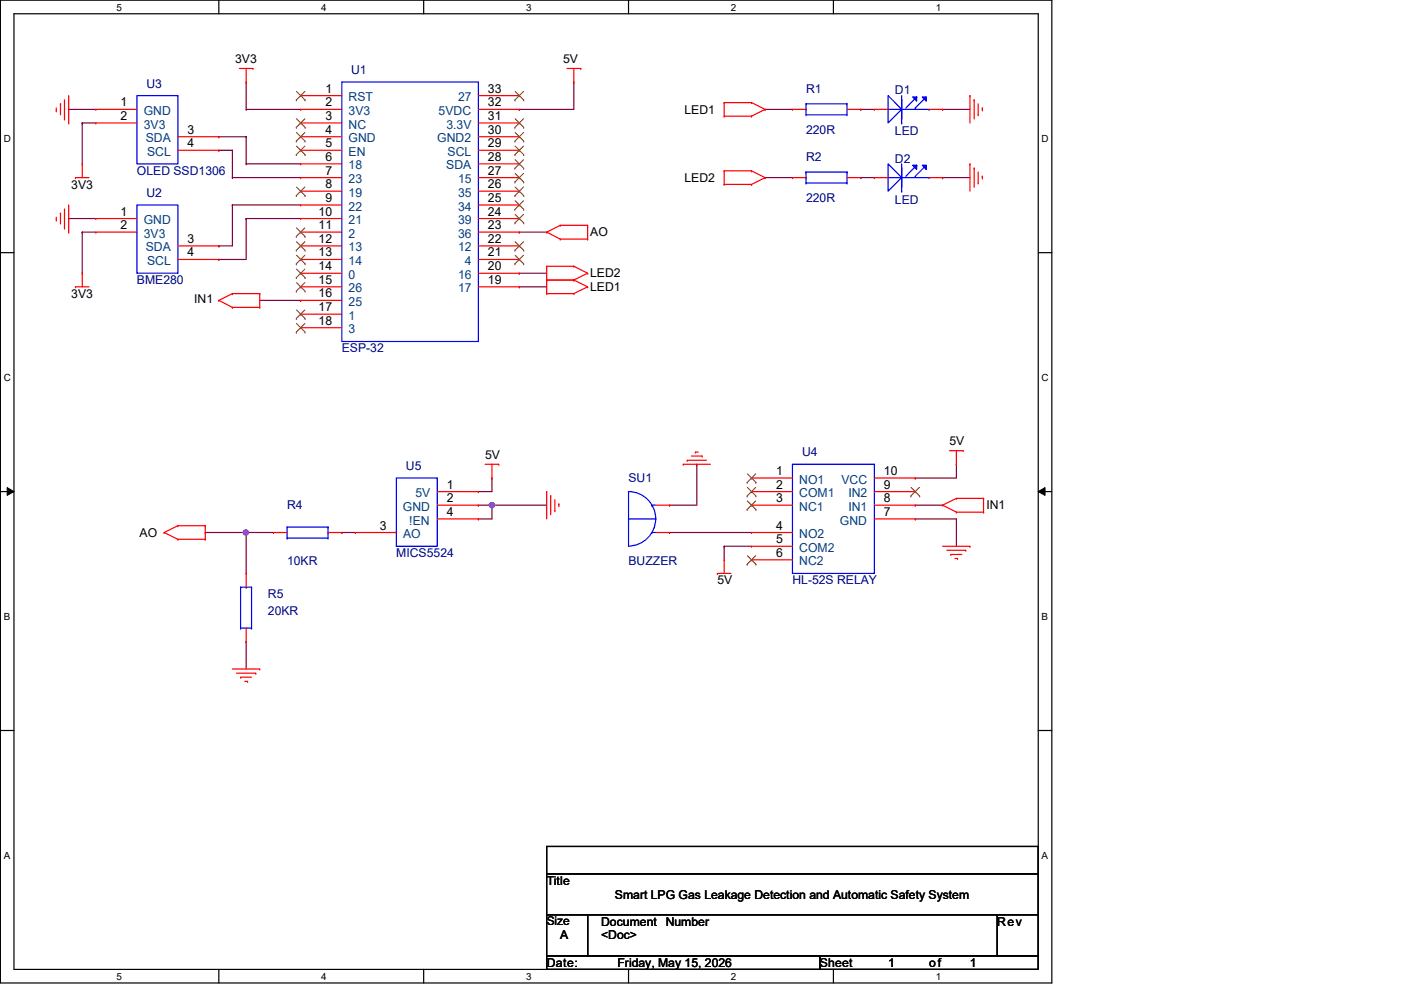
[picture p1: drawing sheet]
<svg xmlns="http://www.w3.org/2000/svg" width="297mm" height="210mm" viewBox="0 0 297 210" stroke-linecap="round" stroke-linejoin="round" font-family="sans-serif">
<path d="M.1 0h222.9v208.5h-222.9zM3 2.9h217.1v202.7h-217.1z" fill="none" stroke="#000" stroke-width=".25"/>
<g fill="#fff">
<path d="M24.7 .3h1.1v2.4h-1.1z"/>
<path d="M24.7 205.9h1.1v2.3h-1.1z"/>
</g>
<path d="M46.4 0v2.9M46.4 205.6v2.9" fill="none" stroke="#000" stroke-width=".25"/>
<g fill="#fff">
<path d="M68.1 .3h1.2v2.4h-1.2z"/>
<path d="M68.1 205.9h1.2v2.3h-1.2z"/>
</g>
<path d="M89.8 0v2.9M89.8 205.6v2.9" fill="none" stroke="#000" stroke-width=".25"/>
<g fill="#fff">
<path d="M111.5 .3h1.2v2.4h-1.2z"/>
<path d="M111.5 205.9h1.2v2.3h-1.2z"/>
</g>
<path d="M133.3 0v2.9M133.3 205.6v2.9" fill="none" stroke="#000" stroke-width=".25"/>
<g fill="#fff">
<path d="M155 .3h1.1v2.4h-1.1z"/>
<path d="M155 205.9h1.1v2.3h-1.1z"/>
</g>
<path d="M176.7 0v2.9M176.7 205.6v2.9" fill="none" stroke="#000" stroke-width=".25"/>
<g fill="#fff">
<path d="M198.4 .3h1.2v2.4h-1.2z"/>
<path d="M198.4 205.9h1.2v2.3h-1.2z"/>
<path d="M.8 28.2h1.5v2.4h-1.5z"/>
<path d="M220.8 28.2h1.5v2.4h-1.5z"/>
<path d="M.8 78.9h1.5v2.3h-1.5z"/>
<path d="M220.8 78.9h1.5v2.3h-1.5z"/>
</g>
<path d="M.1 53.6h2.9M220.1 53.6h2.9" fill="none" stroke="#000" stroke-width=".25"/>
<g fill="#fff">
<path d="M.8 129.6h1.4v2.3h-1.4z"/>
<path d="M220.8 129.6h1.4v2.3h-1.4z"/>
</g>
<path d="M.1 104.3h2.9M220.1 104.3h2.9" fill="none" stroke="#000" stroke-width=".25"/>
<path d="M1.5 103.4l1.5 .9-1.5 .8zM220.1 104.3l1.5-.9v1.7z" fill="#000"/>
<path d="M1.5 103.4l1.5 .9-1.5 .8zM220.1 104.3l1.5-.9v1.7z" fill="none" stroke="#000" stroke-width=".21"/>
<g fill="#fff">
<path d="M.8 180.3h1.4v2.3h-1.4z"/>
<path d="M220.8 180.3h1.4v2.3h-1.4z"/>
</g>
<path d="M.1 154.9h2.9M220.1 154.9h2.9" fill="none" stroke="#000" stroke-width=".25"/>
<g fill="none" stroke="#800040" stroke-width=".25">
<path d="M52.2 17.4h.1M52.2 17.4v5.8M121.7 17.4h.1M121.7 17.4v5.8h-11.6M14.6 23.2h.1M14.6 23.2h5.7M17.4 26.1h.1M17.4 26.1v8.7M17.4 26.1h2.9M46.4 29h.1M46.4 31.9h.1M46.4 29h5.8"/>
<path d="M46.4 31.9h2.9M49.3 31.9h.1M49.3 37.7h.1M49.3 31.9v5.8M49.3 37.7h14.5M52.2 23.2h.1M52.2 29h.1M52.2 34.8h.1M52.2 29v5.8M52.2 23.2h11.6M52.2 34.8h11.6M110.1 23.2h.1"/>
<path d="M14.6 46.4h.1M14.6 46.4h5.7M17.4 49.2h.1M17.4 49.2v8.8M17.4 49.2h2.9M46.4 55h.1M46.4 52.2h.1M49.3 43.5h.1M49.3 43.5v8.7h-2.9M49.3 43.5h14.5M52.2 46.4h.1M52.2 46.4v8.6h-5.8"/>
<path d="M52.2 46.4h11.6M101.4 104.3h.1M101.4 107.1h.1M101.4 110.1h.1M101.4 107.1h14.5M104.3 101.4h.1M104.3 107.1h.1M104.3 101.4v2.9h-2.9M104.3 107.1v3h-2.9"/>
</g>
<circle cx="104.3" cy="107.2" r=".56" fill="#f0f"/>
<circle cx="104.3" cy="107.2" r=".56" fill="none" stroke="#f0f" stroke-width=".25"/>
<g fill="none" stroke="#800040" stroke-width=".25">
<path d="M162.2 23.2h.1M162.2 37.7h.1M162.2 23.2h5.8M162.2 37.7h5.8M182.5 23.2h.1M182.5 37.7h.1M182.5 23.2h2.9M182.5 37.7h2.9M199.9 23.2h.1M199.9 37.7h.1M199.9 23.2h5.8M199.9 37.7h5.8"/>
<path d="M110.1 49.2h.1M110.1 49.2h5.8M43.5 112.9h.1M43.5 112.9h8.7M52.2 112.9h.1M52.2 112.9v8.7M52.2 136.1h.1M52.2 136.1v5.8"/>
</g>
<circle cx="52.1" cy="112.9" r=".56" fill="#f0f"/>
<circle cx="52.1" cy="112.9" r=".56" fill="none" stroke="#f0f" stroke-width=".25"/>
<g fill="none" stroke="#800040" stroke-width=".25">
<path d="M110.1 58h.1M110.1 58h5.8M55.1 63.7h8.7M63.8 63.7h.1M110.1 60.8h.1M110.1 60.8h5.8M147.7 98.5h.1M147.7 98.5v8.6h-5.8M202.8 98.5h.1M202.8 98.5v2.9h-8.7M52.2 112.9h.1M52.2 112.9h5.8"/>
<path d="M72.5 112.9h.1M72.5 112.9h2.8M141.9 112.9h.1M141.9 107.1h.1M141.9 112.9h17.4M153.5 115.9h.1M153.5 115.9h5.8M153.5 115.9v2.8M194.1 110.1h.1M194.1 101.4h.1M194.1 107.1h.1M194.1 107.1h5.8"/>
<path d="M194.1 110.1h8.7M202.8 110.1h.1M202.8 110.1v5.8"/>
</g>
<g fill="none" stroke="#f00" stroke-width=".25">
<path d="M50.8 14.5h2.8M52.2 17.4h.1M52.2 14.5v2.9M53.6 14.5h.1M120.2 14.5h2.9M121.7 17.4h.1M121.7 14.5v2.9M123.1 14.5h.1M11.9 23.5h.1M11.9 22.9v.6M12.8 22h.1M12.8 22v2.3"/>
<path d="M13.7 25.2h.1M13.7 21.2v4M14.6 26.1h.1M14.6 20.3v5.8M16 37.7h.1M16 37.7h2.9M17.4 34.8h.1M17.4 34.8v2.9M63.8 20.3h.1M63.8 23.2h.1M63.8 26.1h.1M63.8 29h.1"/>
<path d="M63.8 31.9h.1M63.8 34.8h.1M63.8 37.7h.1M63.8 37.7h8.7M63.8 20.3h8.7M63.8 23.2h8.7M63.8 26.1h8.7M63.8 29h8.7M63.8 31.9h8.7M63.8 34.8h8.7M101.4 37.7h8.7M101.4 20.3h8.7"/>
<path d="M101.4 23.2h8.7M101.4 26.1h8.7M101.4 29h8.7M101.4 31.9h8.7M101.4 34.8h8.7M110.1 20.3h.1M110.1 23.2h.1M110.1 26.1h.1M110.1 29h.1M110.1 31.9h.1M110.1 34.8h.1M110.1 37.7h.1"/>
<path d="M153.5 24.6h.1M153.5 21.8h.1M153.5 39.1h.1M153.5 36.2h.1M153.5 21.8h5.8M153.5 24.6h5.8M153.5 21.8v2.8M153.5 36.2v2.9M153.5 36.2h5.8M153.5 39.1h5.8M159.3 21.8h.1M159.3 24.6h.1"/>
<path d="M159.3 36.2h.1M159.3 39.1h.1M159.3 21.8l2.9 1.4M159.3 36.2l2.9 1.5M162.2 23.2h.1M162.2 37.7h.1M162.2 23.2l-2.9 1.4M162.2 37.7l-2.9 1.4M205.7 20.3h.1M205.7 34.8h.1M205.7 20.3v5.8M205.7 34.8v5.8"/>
<path d="M206.5 21.2h.1M206.5 35.6h.1M206.5 21.2v4M206.5 35.6v4.1M207.4 24.3h.1M207.4 38.8h.1M207.4 22v2.3M207.4 36.5v2.3M208.3 22.9h.1M208.3 37.4h.1M208.3 22.9v.6M208.3 37.4v.6"/>
<path d="M11.9 46.7h.1M11.9 46.1v.6M12.8 45.2h.1M12.8 45.2v2.3M13.7 48.4h.1M13.7 44.3v4.1M14.6 49.2h.1M14.6 43.5v5.7M17.4 58h.1M17.4 58v2.8M63.8 40.6h.1M63.8 43.5h.1"/>
<path d="M63.8 46.4h.1M63.8 49.2h.1M63.8 52.2h.1M63.8 55h.1M63.8 58h.1M63.8 40.6h8.7M63.8 43.5h8.7M63.8 46.4h8.7M63.8 49.2h8.7M63.8 52.2h8.7M63.8 55h8.7M63.8 58h8.7"/>
<path d="M101.4 40.6h8.7M101.4 43.5h8.7M101.4 46.4h8.7M101.4 49.2h8.7M101.4 52.2h8.7M101.4 55h8.7M101.4 58h8.7M110.1 58h.1M110.1 55h.1M110.1 52.2h.1M110.1 49.2h.1M110.1 46.4h.1"/>
<path d="M110.1 43.5h.1M110.1 40.6h.1M115.9 49.2h.1M115.9 59.4h.1M115.9 56.5h.1M115.9 49.2l2.9 1.5M115.9 59.4h5.8M115.9 56.5v5.8M115.9 56.5h5.8M118.8 47.8h.1M118.8 50.7h.1M118.8 47.8l-2.9 1.4"/>
<path d="M118.8 47.8h5.8M118.8 50.7h5.8M121.7 59.4h.1M121.7 56.5h.1M121.7 59.4l2.9 1.4M121.7 56.5l2.9 1.5M124.6 47.8h.1M124.6 50.7h.1M124.6 58h.1M124.6 47.8v2.9M124.6 58l-2.9 1.4M16 60.8h.1"/>
<path d="M16 60.8h2.9M46.4 63.7h.1M46.4 63.7l2.9 1.5M49.3 65.2h.1M49.3 62.3h.1M49.3 65.2h5.8M49.3 62.3l-2.9 1.4M49.3 62.3h5.8M55.1 62.3h.1M55.1 65.2h.1M55.1 62.3v2.9M63.8 60.8h.1"/>
<path d="M63.8 63.7h.1M63.8 66.6h.1M63.8 69.5h.1M63.8 60.8h8.7M63.8 63.7h8.7M63.8 66.6h8.7M63.8 69.5h8.7M101.4 60.8h8.7M110.1 60.8h.1M115.9 62.3h.1M115.9 62.3h5.8M121.7 62.3h.1"/>
<path d="M124.6 60.8h.1M124.6 60.8l-2.9 1.5M102.9 98.5h2.8M104.3 98.5v2.9M105.7 98.5h.1M144.9 98.5h.1M144.9 98.5h5.7M145.7 97.6h.1M145.7 97.6h4.1M146.6 96.7h2.3M147.4 95.9h.1M147.4 95.9h.6"/>
<path d="M148.9 96.7h.1M201.3 95.6h2.9M202.8 98.5h.1M202.8 95.6v2.9M204.2 95.6h.1M34.8 112.9h.1M34.8 112.9l2.9 1.5M37.7 111.5h.1M37.7 114.4h.1M37.7 111.5l-2.9 1.4M37.7 111.5h5.8M37.7 114.4h5.8"/>
<path d="M43.5 111.5h.1M43.5 114.4h.1M43.5 111.5v2.9M104.3 101.4h.1M115.9 104.3h.1M115.9 104.3v5.8M116.8 105.2h.1M116.8 105.2v4M117.6 108.3h.1M117.6 106v2.3M118.5 106.9h.1M118.5 106.9v.5"/>
<path d="M153.5 118.7h.1M153.5 118.7v2.9M199.9 107.1h.1M199.9 107.1l2.9 1.5M199.9 115.9h5.8M200.7 116.7h4.1M201.6 117.6h.1M201.6 117.6h2.3M202.5 118.4h.5M202.8 105.7h.1M202.8 108.6h.1M202.8 105.7l-2.9 1.4"/>
<path d="M202.8 105.7h5.7M202.8 108.6h5.7M203 118.4h.1M204.8 116.7h.1M205.7 115.9h.1M208.5 105.7h.1M208.5 108.6h.1M208.5 105.7v2.9M52.2 121.6h.1M52.2 136.1h.1M52.2 121.6v2.9M52.2 133.2v2.9"/>
<path d="M152.1 121.6h.1M152.1 121.6h2.9M49.3 141.9h5.8M50.2 142.8h4M51 143.6h.1M51 143.6h2.3M51.9 144.5h.6M52.5 144.5h.1M54.2 142.8h.1M55.1 141.9h.1"/>
</g>
<path d="M115.9 179.5h104.2v5.8h-104.2zM115.9 185.3h104.2v8.7h-104.2zM115.9 194h8.7v8.7h-8.7zM124.6 194h86.9v8.7h-86.9zM211.5 194h8.6v8.7h-8.6zM115.9 202.7h57.9v2.9h-57.9zM173.8 202.7h46.3v2.9h-46.3z" fill="none" stroke="#000" stroke-width=".25"/>
<g fill="none" stroke="#00f" stroke-width=".25">
<path d="M72.5 17.4h28.9v55h-28.9zM188.3 34.8l2.9 2.9-2.9 2.9zM188.3 37.7h8.7M191.2 37.7h.1M191.2 35.6h.1M191.2 34.8v5.8M194.1 37.4h.1M194.3 35.1h.1M194.3 35.1l-2.2 2.3M196.4 35.1l-2.3 2.3M197 37.7h.1M191.2 40.6h.1"/>
<path d="M51 133.2h.1M51 124.5h.1M51 124.5h2.3M51 133.2h2.3M51 124.5v8.7M52.2 124.5h.1M53.3 124.5h.1M53.3 133.2h.1M53.3 124.5v8.7"/>
</g>
<g fill="none" stroke="#804000" stroke-width=".21">
<path d="M62.9 19.4l1.8 1.8M64.6 19.4l-1.8 1.8M109.2 19.4l1.8 1.8M111 19.4l-1.8 1.8M62.8 21.2h.1M62.8 27h.1M62.8 29.9h.1M62.8 32.8h.1M62.9 25.2l1.8 1.8M62.9 28.1l1.8 1.8M62.9 31l1.8 1.8M62.9 39.7l1.8 1.8"/>
<path d="M64.6 25.2l-1.8 1.8M64.6 28.1l-1.8 1.8M64.6 31l-1.8 1.8M64.6 39.7l-1.8 1.8M64.7 21.2h.1M64.7 27h.1M64.7 29.9h.1M64.7 32.8h.1M109.2 21.2h.1M109.2 27h.1M109.2 29.9h.1M109.2 32.8h.1"/>
<path d="M109.2 35.7h.1M109.2 38.6h.1M109.2 25.2l1.8 1.8M109.2 28.1l1.8 1.8M109.2 31l1.8 1.8M109.2 33.9l1.8 1.8M109.2 36.8l1.8 1.8M109.2 39.7l1.8 1.8M111 25.2l-1.8 1.8M111 28.1l-1.8 1.8M111 31l-1.8 1.8M111 33.9l-1.8 1.8"/>
<path d="M111 36.8l-1.8 1.8M111 39.7l-1.8 1.8M111 21.2h.1M111 27h.1M111 29.9h.1M111 32.8h.1M111 35.7h.1M111 38.6h.1M62.8 41.5h.1M62.8 50.2h.1M62.8 53.1h.1M62.8 56h.1"/>
<path d="M62.8 58.9h.1M62.9 48.3l1.8 1.9M62.9 51.3l1.8 1.8M62.9 54.1l1.8 1.9M62.9 57.1l1.8 1.8M62.9 59.9l1.8 1.9M64.6 48.3l-1.8 1.9M64.6 51.3l-1.8 1.8M64.6 54.1l-1.8 1.9M64.6 57.1l-1.8 1.8M64.6 59.9l-1.8 1.9M64.7 41.5h.1"/>
<path d="M64.7 50.2h.1M64.7 53.1h.1M64.7 56h.1M64.7 58.9h.1M109.2 56h.1M109.2 53.1h.1M109.2 47.3h.1M109.2 44.4h.1M109.2 41.5h.1M109.2 54.1l1.8 1.9M109.2 51.3l1.8 1.8M109.2 45.5l1.8 1.8"/>
<path d="M109.2 42.6l1.8 1.8M111 54.1l-1.8 1.9M111 51.3l-1.8 1.8M111 45.5l-1.8 1.8M111 42.6l-1.8 1.8M111 56h.1M111 53.1h.1M111 47.3h.1M111 44.4h.1M111 41.5h.1M62.8 61.8h.1M62.8 67.6h.1"/>
<path d="M62.8 70.4h.1M62.9 65.7l1.8 1.9M62.9 68.6l1.8 1.8M64.6 65.7l-1.8 1.9M64.6 68.6l-1.8 1.8M64.7 61.8h.1M64.7 67.6h.1M64.7 70.4h.1"/>
</g>
<path d="M193.5 35.1h.8v.8z" fill="#00f"/>
<path d="M193.5 35.1h.8v.8z" fill="none" stroke="#00f" stroke-width=".25"/>
<path d="M195.5 35.1h.9v.8z" fill="#00f"/>
<g fill="none" stroke="#00f" stroke-width=".25">
<path d="M29 20.3h8.7v14.5h-8.7zM170.9 36.5h.1M170.9 38.8h.1M170.9 37.7h.1M170.9 36.5v2.3M170.9 36.5h8.7M170.9 38.8h8.7M179.6 36.5h.1M179.6 38.8h.1M179.6 36.5v2.3M188.3 20.3l2.9 2.9-2.9 2.9zM188.3 23.2h8.7"/>
<path d="M191.2 23.2h.1M191.2 21.2h.1M191.2 26.1h.1M191.2 20.3v5.8M194.1 22.9h.1M194.3 20.6h.1M194.3 20.6l-2.2 2.3M195.5 35.1h.9v.8zM196.4 20.6l-2.3 2.3M197 23.2h.1M168 98.5h17.4v23.1h-17.4zM60.9 114.1h.1"/>
<path d="M60.9 111.8h.1M60.9 114.1h8.7M60.9 111.8v2.3M60.9 111.8h8.7M69.6 114.1h.1M69.6 111.8h.1M69.6 112.9h.1M69.6 111.8v2.3M133.3 104.3h.1M133.3 104.3a5.8 5.8 0 0 1 5.7 5.8 5.8 5.8 0 0 1-5.7 5.7M133.3 110.1h.1M133.3 104.3v11.6"/>
<path d="M133.3 110.1h5.8M138.2 112.9h.1M138.2 107.1h.1M138.2 112.9h.9M138.2 107.1h.9"/>
</g>
<g fill="none" stroke="#f00" stroke-width=".25">
<path d="M20.3 23.2h.1M20.3 26.1h.1M20.3 23.2h8.7M20.3 26.1h8.7M37.7 29h8.7M37.7 31.9h8.7M46.4 29h.1M46.4 31.9h.1M168 37.7h.1M168 37.7h2.9M179.6 37.7h2.9M182.5 37.7h.1"/>
<path d="M185.4 37.7h.1M185.4 37.7h2.9M197 37.7h2.9M199.9 37.7h.1M58 112.9h.1M58 112.9h2.9M69.6 112.9h2.9M72.5 112.9h.1M139.1 112.9h2.8M139.1 107.1h2.8M141.9 112.9h.1M141.9 107.1h.1"/>
<path d="M159.3 101.4h.1M159.3 112.9h.1M159.3 104.3h.1M159.3 115.9h.1M159.3 107.1h.1M159.3 118.7h.1M159.3 112.9h8.7M159.3 107.1h8.7M159.3 101.4h8.7M159.3 104.3h8.7M159.3 115.9h8.7M159.3 118.7h8.7"/>
<path d="M185.4 107.1h8.7M185.4 101.4h8.7M185.4 104.3h8.7M185.4 110.1h8.7M194.1 110.1h.1M194.1 107.1h.1M194.1 104.3h.1M194.1 101.4h.1"/>
</g>
<g fill="none" stroke="#804000" stroke-width=".21">
<path d="M158.4 102.3h.1M158.4 105.2h.1M158.4 108.1h.1M158.4 119.7h.1M158.5 100.5l1.8 1.8M158.5 103.4l1.8 1.8M158.5 106.3l1.8 1.8M158.5 117.9l1.8 1.8M160.2 100.5l-1.8 1.8M160.2 103.4l-1.8 1.8M160.2 106.3l-1.8 1.8M160.2 117.9l-1.8 1.8"/>
<path d="M160.3 102.3h.1M160.3 105.2h.1M160.3 108.1h.1M160.3 119.7h.1M193.1 105.2h.1M193.2 103.4l1.8 1.8M194.9 103.4l-1.8 1.8M195 105.2h.1"/>
</g>
<path d="M193.5 20.6h.8v.9z" fill="#00f"/>
<path d="M193.5 20.6h.8v.9z" fill="none" stroke="#00f" stroke-width=".25"/>
<path d="M195.5 20.6h.9v.9z" fill="#00f"/>
<path d="M170.9 22h.1M170.9 24.3h.1M170.9 23.2h.1M170.9 22v2.3M170.9 22h8.7M170.9 24.3h8.7M179.6 22h.1M179.6 24.3h.1M179.6 22v2.3M195.5 20.6h.9v.9zM29 43.5h8.7v14.5h-8.7zM84 101.4h8.7v14.5h-8.7z" fill="none" stroke="#00f" stroke-width=".25"/>
<g fill="none" stroke="#f00" stroke-width=".25">
<path d="M168 23.2h.1M168 23.2h2.9M179.6 23.2h2.9M182.5 23.2h.1M185.4 23.2h.1M185.4 23.2h2.9M197 23.2h2.9M199.9 23.2h.1M20.3 46.4h.1M20.3 49.2h.1M20.3 46.4h8.7M20.3 49.2h8.7"/>
<path d="M37.7 52.2h8.7M37.7 55h8.7M46.4 52.2h.1M46.4 55h.1M75.3 112.9h.1M75.3 112.9h8.7M92.7 104.3h8.7M92.7 107.1h8.7M92.7 110.1h8.7M101.4 104.3h.1M101.4 107.1h.1M101.4 110.1h.1"/>
</g>
<circle cx="104.3" cy="107.2" r=".56" fill="#f0f"/>
<circle cx="104.3" cy="107.2" r=".56" fill="none" stroke="#f0f" stroke-width=".25"/>
<circle cx="52.1" cy="112.9" r=".56" fill="#f0f"/>
<circle cx="52.1" cy="112.9" r=".56" fill="none" stroke="#f0f" stroke-width=".25"/>
<g font-size="2.6">
<text x="49.9" y="13.4">3V3</text>
<text x="119.4" y="13.4">5V</text>
<text x="25.6" y="22.6">1</text>
<text x="69" y="19.6">1</text>
<text x="69" y="22.6">2</text>
<text x="103.5" y="19.6">33</text>
<text x="103.5" y="22.6">32</text>
<text x="25.6" y="25.4">2</text>
<text x="39.7" y="28.4">3</text>
<text x="69" y="25.4">3</text>
<text x="69" y="28.4">4</text>
<text x="103.5" y="25.4">31</text>
<text x="103.5" y="28.4">30</text>
<text x="145.1" y="24.1">LED1</text>
<text x="39.7" y="31.2">4</text>
<text x="69" y="31.2">5</text>
<text x="69" y="34.1">6</text>
<text x="103.5" y="31.2">29</text>
<text x="103.5" y="34.1">28</text>
<text x="15.1" y="40">3V3</text>
<text x="69" y="37">7</text>
<text x="69" y="39.9">8</text>
<text x="103.5" y="37">27</text>
<text x="103.5" y="39.9">26</text>
<text x="145.1" y="38.6">LED2</text>
<text x="25.6" y="45.7">1</text>
<text x="67.6" y="45.7">10</text>
<text x="69" y="42.8">9</text>
<text x="103.5" y="45.7">24</text>
<text x="103.5" y="42.8">25</text>
<text x="25.6" y="48.6">2</text>
<text x="39.7" y="51.5">3</text>
<text x="67.6" y="48.6">11</text>
<text x="67.6" y="51.5">12</text>
<text x="103.5" y="51.5">22</text>
<text x="103.5" y="48.6">23</text>
<text x="125.1" y="50.1">AO</text>
<text x="39.7" y="54.4">4</text>
<text x="67.6" y="54.4">13</text>
<text x="67.6" y="57.3">14</text>
<text x="103.5" y="57.3">20</text>
<text x="103.5" y="54.4">21</text>
<text x="125.1" y="58.8">LED2</text>
<text x="15.1" y="63.2">3V3</text>
<text x="41.2" y="64.3">IN1</text>
<text x="67.6" y="60.2">15</text>
<text x="67.6" y="63.1">16</text>
<text x="67.6" y="66">17</text>
<text x="103.5" y="60.2">19</text>
<text x="125.1" y="61.7">LED1</text>
<text x="67.6" y="68.9">18</text>
<text x="201.3" y="94.4">5V</text>
<text x="102.9" y="97.3">5V</text>
<text x="164.5" y="100.8">1</text>
<text x="187.4" y="100.8">10</text>
<text x="94.7" y="103.6">1</text>
<text x="94.7" y="106.5">2</text>
<text x="164.5" y="103.6">2</text>
<text x="164.5" y="106.5">3</text>
<text x="187.4" y="106.5">8</text>
<text x="187.4" y="103.6">9</text>
<text x="29.6" y="113.8">AO</text>
<text x="80.6" y="112.3">3</text>
<text x="94.7" y="109.4">4</text>
<text x="164.5" y="112.3">4</text>
<text x="187.4" y="109.4">7</text>
<text x="209.1" y="108">IN1</text>
<text x="164.5" y="115.2">5</text>
<text x="164.5" y="118.1">6</text>
<text x="152.1" y="124">5V</text>
<text x="115.9" y="187.7">Title</text>
<text x="130.4" y="190.6">Smart LPG Gas Leakage Detection and Automatic Safety System</text>
<text x="127.5" y="196.3">Document</text>
<text x="141.1" y="196.3">Number</text>
<text x="211.5" y="196.3">Rev</text>
<text x="118.8" y="199.3">A</text>
<text x="127.5" y="199.3">&lt;Doc&gt;</text>
<text x="115.9" y="205.1">Date:</text>
<text x="130.9" y="205.1">Friday, May 15, 2026</text>
<text x="173.8" y="205.1">Sheet</text>
<text x="188.3" y="205.1">1</text>
<text x="197" y="205.1">of</text>
<text x="205.7" y="205.1">1</text>
</g>
<g font-size="2.6" fill="#000080">
<text x="74.5" y="15.7">U1</text>
<text x="31" y="18.6">U3</text>
<text x="170.9" y="19.7">R1</text>
<text x="189.7" y="20">D1</text>
<text x="170.9" y="28.4">220R</text>
<text x="189.7" y="28.7">LED</text>
<text x="170.9" y="34.2">R2</text>
<text x="189.7" y="34.5">D2</text>
<text x="29" y="37.1">OLED SSD1306</text>
<text x="31" y="41.7">U2</text>
<text x="170.9" y="42.9">220R</text>
<text x="189.7" y="43.2">LED</text>
<text x="29" y="60.3">BME280</text>
<text x="72.5" y="74.8">ESP-32</text>
<text x="86.1" y="99.7">U5</text>
<text x="170" y="96.7">U4</text>
<text x="133.3" y="102.2">SU1</text>
<text x="60.9" y="108">R4</text>
<text x="60.9" y="119.9">10KR</text>
<text x="84" y="118.2">MICS5524</text>
<text x="133.3" y="119.9">BUZZER</text>
<text x="168" y="124">HL-52S RELAY</text>
<text x="56.8" y="126.9">R5</text>
<text x="56.8" y="130.3">20KR</text>
</g>
<g font-size="2.6" fill="#004080">
<text x="73.9" y="21.5">RST</text>
<text x="97.1" y="21.5">27</text>
<text x="30.5" y="24.4">GND</text>
<text x="30.5" y="27.3">3V3</text>
<text x="73.9" y="24.4">3V3</text>
<text x="73.9" y="27.3">NC</text>
<text x="93" y="24.4">5VDC</text>
<text x="94.7" y="27.3">3.3V</text>
<text x="30.9" y="30.2">SDA</text>
<text x="31.2" y="33.1">SCL</text>
<text x="73.9" y="30.2">GND</text>
<text x="73.9" y="33.1">EN</text>
<text x="73.9" y="35.9">18</text>
<text x="92.7" y="30.2">GND2</text>
<text x="94.6" y="35.9">SDA</text>
<text x="94.9" y="33.1">SCL</text>
<text x="73.9" y="38.9">23</text>
<text x="73.9" y="41.7">19</text>
<text x="97.1" y="38.9">15</text>
<text x="97.1" y="41.7">35</text>
<text x="30.5" y="47.5">GND</text>
<text x="73.9" y="44.7">22</text>
<text x="73.9" y="47.5">21</text>
<text x="97.1" y="47.5">39</text>
<text x="97.1" y="44.7">34</text>
<text x="30.5" y="50.4">3V3</text>
<text x="30.9" y="53.3">SDA</text>
<text x="73.9" y="50.4">2</text>
<text x="73.9" y="53.3">13</text>
<text x="97.1" y="53.3">12</text>
<text x="97.1" y="50.4">36</text>
<text x="31.2" y="56.2">SCL</text>
<text x="73.9" y="56.2">14</text>
<text x="73.9" y="59.1">0</text>
<text x="97.1" y="59.1">16</text>
<text x="98.5" y="56.2">4</text>
<text x="73.9" y="62">26</text>
<text x="73.9" y="64.9">25</text>
<text x="97.1" y="62">17</text>
<text x="73.9" y="67.8">1</text>
<text x="73.9" y="70.7">3</text>
<text x="88.1" y="105.5">5V</text>
<text x="169.5" y="102.6">NO1</text>
<text x="169.5" y="105.5">COM1</text>
<text x="178.4" y="102.6">VCC</text>
<text x="179.9" y="105.5">IN2</text>
<text x="85.4" y="108.3">GND</text>
<text x="86.8" y="111.3">!EN</text>
<text x="169.5" y="108.3">NC1</text>
<text x="178.1" y="111.3">GND</text>
<text x="179.9" y="108.3">IN1</text>
<text x="85.5" y="114.1">AO</text>
<text x="169.5" y="114.1">NO2</text>
<text x="169.5" y="117.1">COM2</text>
<text x="169.5" y="119.9">NC2</text>
</g>
<text font-size="2.5" x="115.9" y="196.3">Size</text>
<g font-size="2.1">
<text x="24.7" y="2.2">5</text>
<text x="68.1" y="2.2">4</text>
<text x="111.5" y="2.2">3</text>
<text x="155" y="2.2">2</text>
<text x="198.4" y="2.2">1</text>
<text x=".8" y="30.1">D</text>
<text x="220.8" y="30.1">D</text>
<text x=".8" y="80.8">C</text>
<text x="220.8" y="80.8">C</text>
<text x=".8" y="131.5">B</text>
<text x="220.8" y="131.5">B</text>
<text x=".8" y="182.2">A</text>
<text x="220.8" y="182.2">A</text>
<text x="24.7" y="207.8">5</text>
<text x="68.1" y="207.8">4</text>
<text x="111.5" y="207.8">3</text>
<text x="155" y="207.8">2</text>
<text x="198.4" y="207.8">1</text>
</g>
</svg>
